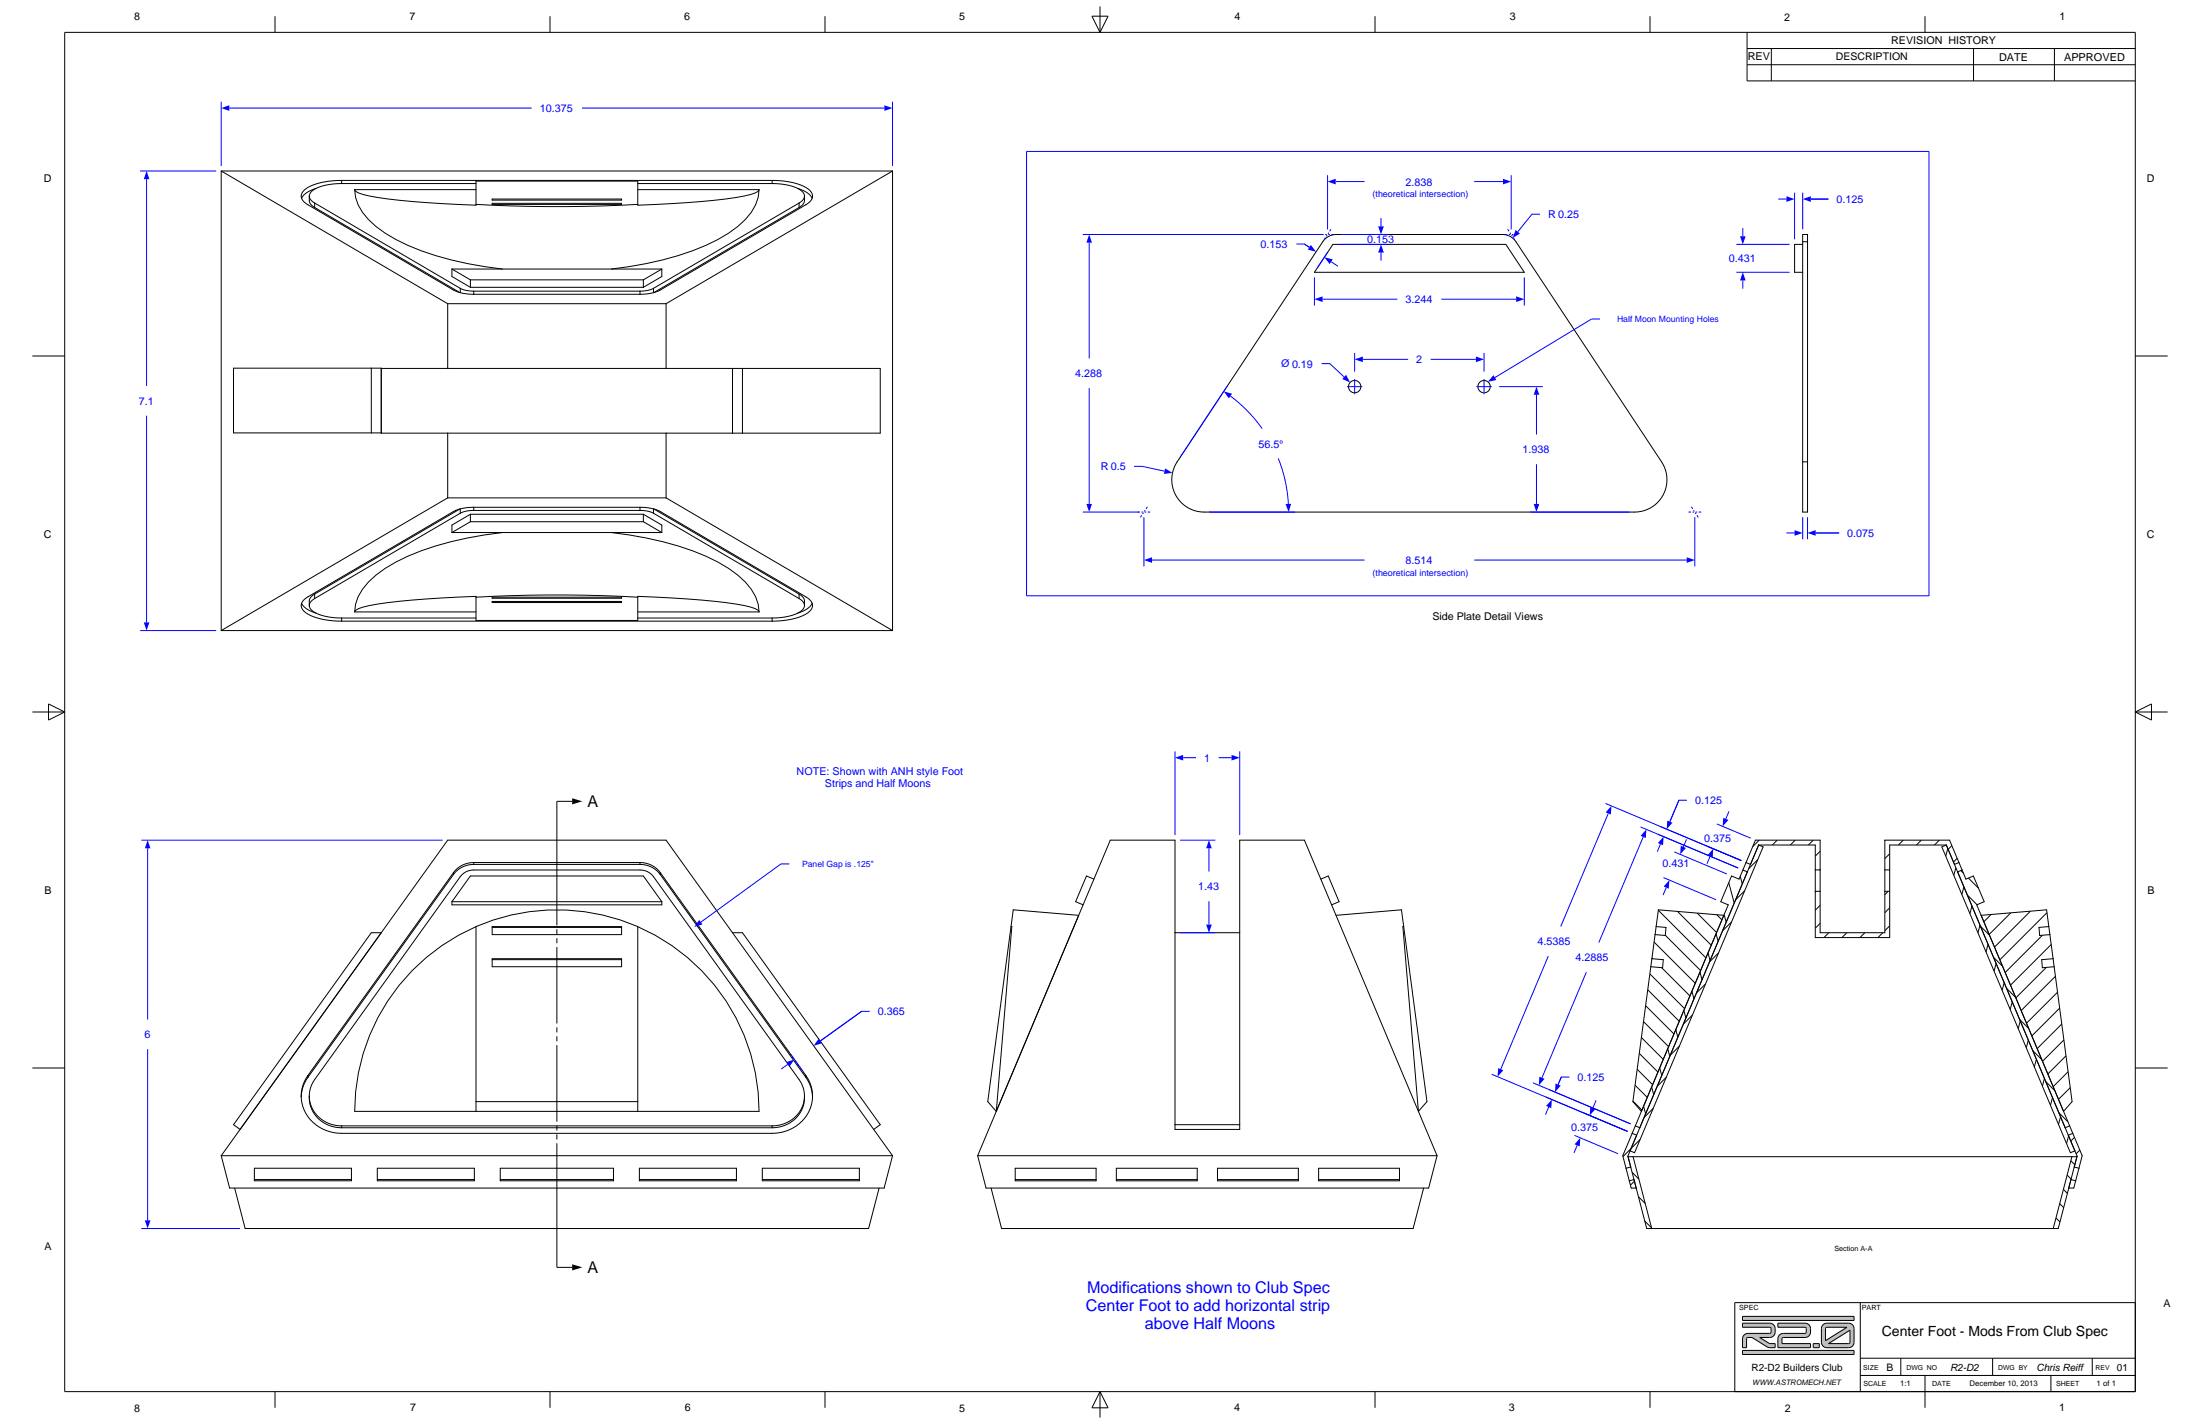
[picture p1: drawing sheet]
<svg xmlns="http://www.w3.org/2000/svg" width="864mm" height="559mm" viewBox="0 0 864 559" stroke-linecap="round" stroke-linejoin="round" font-family="sans-serif">
<g fill="none" stroke="#000" stroke-width=".39">
<path d="M25.4 12.7h812.8v533.4h-812.8zM107.9 6.4v6.3M215.9 6.4v6.3M323.8 6.4v6.3M428.6 6.4h6.4l-3.2 6.3zM431.8 2.5v10.2M539.8 6.4v6.3M647.7 6.4v6.3M685.8 12.7v19.1h152.4M685.8 19h152.4M695.3 19v12.8M755.6 6.4v6.3"/>
<path d="M774.7 19v12.8M806.4 19v12.8M685.8 25.4h152.4M12.7 139.7h12.7M838.2 139.7h12.7M12.7 279.4h12.7M19 276.2l6.4 3.2-6.4 3.2zM838.2 279.4h12.7M838.2 279.4l6.3-3.2v6.4zM224.6 314.5h-6v48.6M186 338.5a9.8 9.8 0 0 0-8 3.9M186 339.2a9.8 9.8 0 0 0-8 3.9"/>
<path d="M186 338.5h65.2M186 339.2h65.2M186 338.5v.7M251.2 338.5a9.8 9.8 0 0 1 8 3.9M251.2 339.2a9.8 9.8 0 0 1 8 3.9M251.2 338.5v.7M177.4 353.8v1.3h82.4v-1.3M177.4 353.8h82.4M177.4 353.8l7.3-10h67.9l7.2 10M178 342.4l-57.1 79.6M178 343.1l-57.1 79.7M178 342.4v.7"/>
<path d="M259.2 342.4l57.1 79.6M259.2 343.1l57.1 79.7M259.2 342.4v.7M149.7 366h-3.9l-54.1 75.4 2.5 1.8M186.9 363.6a79.9 79.9 0 0 1 63.5 0M186.9 363.6a79.1 79.1 0 0 0-47.7 72.5h158.8a79.1 79.1 0 0 0-47.6-72.5M186.9 363.6v72.5M193.2 363.6h50.8v3.2h-50.8zM193.2 376.2h50.8v3.2h-50.8zM193.2 376.6h50.8M193.2 363.9h50.8M218.6 364.6v2"/>
<path d="M218.6 368.1v2M218.6 371.6v30M250.4 363.6v72.5M287.5 366h3.9l54.1 75.4-2.5 1.8M12.7 419.1h12.7M218.6 403.1v2M218.6 406.6v2M218.6 410.1v30M838.2 419.1h12.7M120.9 422a14.4 14.4 0 0 0 10.1 22.5l3.1 .2h169a14.8 14.8 0 0 0 14.7-20.2l-1.5-2.5M120.9 422.8l-1.9 3.6-.8 4.1M120.9 422v.8"/>
<path d="M121.4 430.1l.5-3.4 1.6-3.1 57.2-79.6a6.5 6.5 0 0 1 5.3-2.6h65.2a6.5 6.5 0 0 1 5.3 2.6l57.2 79.6 1.6 3.1 .5 3.4M121.4 430.1a12.2 12.2 0 0 0 12.7 11.7M121.4 430.1a12.2 12.2 0 0 0 12.7 12.5M186.9 432.3h63.5M315.8 430.1a12.2 12.2 0 0 1-12.7 11.7M315.8 430.1a12.2 12.2 0 0 1-12.7 12.5M316.3 422.8l1.9 3.6 .8 4.1M316.3 422v.8M86.8 453.5l88.9-123.8h85.8l88.9 123.8M86.8 453.5l3.3 12.7h257l3.3-12.7M86.8 453.5h263.6M99.9 458.4h38.1v5h-38.1z"/>
<path d="M134.1 441.8h169M134.1 442.6h169M134.1 441.8v.8M148.1 458.4h38.1v5h-38.1zM196.4 458.4h44.4v5h-44.4zM218.6 441.6v2M218.6 445.1v2M218.6 448.6v48.7h6M251 458.4h38.1v5h-38.1zM299.2 458.4h38.1v5h-38.1zM303.1 441.8v.8M92.1 466.2l4.1 15.9h244.8l4.1-15.9"/>
<path d="M99.9 462.9h38.1M148.1 462.9h38.1M196.4 462.9h44.4M251 462.9h38.1M299.2 462.9h38.1M730.2 511.2v34.9M838.2 511.2h-157.2v34.9M730.2 539.8h108M730.2 533h108M746.2 533v6.8M755.6 539.8v12.6M782.2 533v6.7"/>
<path d="M805.1 539.8v6.3M821.3 533v6.7M107.9 546.1v6.3M215.9 546.1v6.3M323.8 546.1v6.3M431.8 546.1v10.2M431.8 546.1l3.2 6.3h-6.4zM539.8 546.1v6.3M647.7 546.1v6.3"/>
</g>
<path d="M224.6 313.3l4 1.2-4 1.2zM224.6 496.1l4 1.2-4 1.2z" fill="#000"/>
<path d="M58 329.7l1.1 3.2h-2.2z" fill="#00f"/>
<path d="M58 332.9v67.2" fill="none" stroke="#00f" stroke-width=".39"/>
<path d="M56.9 478.9h2.2l-1.1 3.2z" fill="#00f"/>
<path d="M55.5 329.7h118.2M341.4 396.9h-3.2l-16.2 11.6M58 411.7v67.2M55.5 482.1h38.7" fill="none" stroke="#00f" stroke-width=".39"/>
<path d="M308.6 416.8l3.3-1-2 2.8z" fill="#00f"/>
<path d="M309.3 417.7l-2.6 1.8" fill="none" stroke="#00f" stroke-width=".39"/>
<path d="M321.4 407.6l1.2 1.8-3.2 1z" fill="#00f"/>
<path d="M338.2 396.9l-16.2 11.6M310.4 413.8l4.8 6.6" fill="none" stroke="#00f" stroke-width=".39"/>
<g fill="none" stroke="#000" stroke-width=".39">
<path d="M86.8 67.1v180.3M86.8 67.1l88.9 52.1M86.8 67.1h263.6M121.4 77l.5 1.4 1.6 1.3M121.4 77a3.7 3.7 0 0 0 2.1 4.4M123.5 79.7l57.2 33.4M123.5 79.7v1.7M124 73.9a8.5 8.5 0 0 0-5.6 3.9M134.1 72a19.1 19.1 0 0 0-11.8 3.2l-.7 .8-.2 1M134.1 70.8a23.8 23.8 0 0 0-14.7 3.8 3.1 3.1 0 0 0 .7 5.2l57.9 34 3.8 1.3 4.2 .4M134.1 72h52.8M134.1 70.8h169"/>
<path d="M134.1 70.8v1.2M139.2 74.4l.4 .7a22.6 22.6 0 0 0 8.7 2.4l13.5 1.6 25.1 1.4v-9.4h63.5v9.4a301.5 301.5 0 0 0 41.7-3.6l4.4-1.2 1.1-.6 .4-.7M139.2 74.4a17.1 17.1 0 0 0 5.4 11.7 61.7 61.7 0 0 0 26.4 14.2 148 148 0 0 0 26.2 5.3M139.2 74.4h47.7M193.2 79.8h50.8v.4h-50.8zM193.2 78.1h50.8v.4h-50.8zM250.4 74.4h47.6M250.4 72h52.7M298 74.4a17.1 17.1 0 0 1-5.4 11.7 61.7 61.7 0 0 1-26.4 14.2 148 148 0 0 1-26.2 5.3M303.1 72a19.1 19.1 0 0 1 11.8 3.2l.7 .8 .2 1M303.1 70.8a25.4 25.4 0 0 1 14.2 3.4 3.1 3.1 0 0 1 1.7 2.9 3.1 3.1 0 0 1-1.9 2.7l-57.9 34-3.1 1.2-4.9 .5M303.1 70.8v1.2"/>
<path d="M313.2 73.9a8.5 8.5 0 0 1 5.6 3.9M313.7 79.7l-57.2 33.4M313.7 79.7v1.7M315.8 77l-.5 1.4-1.6 1.3M315.8 77a3.7 3.7 0 0 1-2.1 4.4M350.4 67.1l-88.9 52.1M350.4 67.1v180.3M123.5 81.4l57 33.4M186.9 80.2a576.5 576.5 0 0 0 63.5 0M313.7 81.4l-57 33.4M175.7 119.2v25.4M175.7 119.2h85.8"/>
<path d="M177.4 105.6v2.9l7.3 4.2M177.4 105.6l7.3 4.2M177.4 105.6h82.4M180.7 113.1l2.5 .9 2.8 .3M180.7 113.1v1.8M184.7 109.8v2.9M184.7 112.7h67.9M184.7 109.8h67.9M186 114.3h65.2M186 115.5h65.2M186 114.3v1.2M251.2 114.3v1.2"/>
<path d="M252.6 109.8v2.9M256.5 113.1l-2 .8-3.3 .4M256.5 113.1v1.8M259.8 105.6v2.9l-7.2 4.2M259.8 105.6l-7.2 4.2M261.5 119.2v25.4M145.8 144.5v25.4M149.7 144.6h195.8v25.4h-195.8v-25.5h-58v25.4h58M287.5 144.6v25.4M291.4 144.6v25.4M175.7 170v25.4M261.5 170v25.4"/>
<path d="M175.7 195.4h85.8M175.7 195.4l-88.9 52M180.5 199.7l-57 33.4M180.7 199.7v1.7M186 199.1l-4.2 .3-3.8 1.3-57.1 33.5a3.4 3.4 0 0 0-2 5.2 20 20 0 0 0 13.7 4.3l1.5 .1M186 199.1h65.2M186 199.1v1.2M251.2 199.1l4.9 .5 3.1 1.1 57.1 33.5a3.4 3.4 0 0 1 2.1 5.1 18.2 18.2 0 0 1-12.4 4.3l-2.9 .2M251.2 199.1v1.2M256.5 199.7v1.7M256.7 199.7l57 33.4M261.5 195.4l88.9 52"/>
<path d="M177.4 209h82.4M180.7 201.4l-57.2 33.5M184.7 201.8h67.9M184.7 201.8l-7.3 4.2v3M184.7 201.8v2.9M184.7 204.7l-7.3 4.3M184.7 204.7h67.9M186 200.3l-2.8 .2-2.5 .9M186 200.3h65.2M197.2 209a122.9 122.9 0 0 0-41.8 11.6 33.9 33.9 0 0 0-14.8 13.6l-1 2.9-.4 3M240 209a122.9 122.9 0 0 1 41.8 11.6 33.9 33.9 0 0 1 14.8 13.6l1 2.9 .4 3M251.2 200.3l2.8 .2 2.5 .9"/>
<path d="M252.6 201.8l7.2 4.2v3M252.6 204.7l7.2 4.3M252.6 201.8v2.9M256.5 201.4l57.2 33.5M118.4 236.7a8.5 8.5 0 0 0 5.6 3.9M121.4 237.6a4.7 4.7 0 0 0 3.7 3.5 25.9 25.9 0 0 0 9 1.4M123.5 234.9l-1.6 1.3-.5 1.4M123.5 233.1l-1.6 1.3a3.7 3.7 0 0 0-.5 3.2M123.5 233.1v1.8M186.9 234.3a576.5 576.5 0 0 1 63.5 0M193.2 234.3h50.8v.5h-50.8zM193.2 236h50.8v.4h-50.8z"/>
<path d="M313.7 234.9l1.6 1.3 .5 1.4M313.7 233.1l1.6 1.3a3.7 3.7 0 0 1 .5 3.2M313.7 233.1v1.8M315.8 237.6a4.7 4.7 0 0 1-3.7 3.5 25.9 25.9 0 0 1-9 1.4M318.8 236.7a8.5 8.5 0 0 1-5.6 3.9M86.8 247.4h263.6M134.1 242.5h52.8M134.1 243.8h169M134.1 242.5v1.3M139.2 240.1l.4-.6a22.6 22.6 0 0 1 8.7-2.5l13.5-1.5 25.1-1.5v9.5h63.5v-9.5a301.6 301.6 0 0 1 41.7 3.6l4.4 1.3 1.1 .6 .4 .6M139.2 240.1h47.7M250.4 240.1h47.6"/>
<path d="M250.4 242.5h52.7M303.1 242.5v1.3"/>
</g>
<path d="M86.8 42.4l3.2-1.1v2.2z" fill="#00f"/>
<path d="M90 42.4h118.7" fill="none" stroke="#00f" stroke-width=".39"/>
<path d="M347.2 41.3l3.2 1.1-3.2 1.1z" fill="#00f"/>
<path d="M86.8 39.9v25.2M350.4 39.9v25.2M228.5 42.4h118.7" fill="none" stroke="#00f" stroke-width=".39"/>
<path d="M57.5 67.1l1.1 3.2h-2.2z" fill="#00f"/>
<path d="M57.5 70.3v81.2" fill="none" stroke="#00f" stroke-width=".39"/>
<path d="M56.4 244.2h2.2l-1.1 3.2z" fill="#00f"/>
<path d="M55 67.1h29.8M57.5 163.1v81.1M55 247.4h29.8" fill="none" stroke="#00f" stroke-width=".39"/>
<g fill="none" stroke="#000" stroke-width=".39">
<path d="M423.4 359.2l-25.7-2.2-.8 6.6M429.4 345l-2.9-1.2-4.3 10 3 1.3M518.5 345l2.9-1.2 4.2 10-2.9 1.3M524.4 359.2l25.7-2.2 10 75.3-3.3 3.8-6.1-72.5h.3M396.9 363.6h.3l-6.1 72.5-3.4-3.8zM461.2 366h25.4M383.8 453.5l52-123.8h25.4v113.5h25.4v-113.5h25.4l52.1 123.8M383.8 453.5h180.3M383.8 453.5l3.3 12.7h173.7l3.3-12.7M398.5 458.4h31.8v5h-31.8zM438.2 458.4h31.8v5h-31.8zM461.2 441.4h25.4"/>
<path d="M477.9 458.4h31.8v5h-31.8zM517.6 458.4h31.8v5h-31.8zM389 466.2l4.2 15.9h161.5l4.1-15.9M398.5 462.9h31.8M438.2 462.9h31.8M477.9 462.9h31.8M517.6 462.9h31.8"/>
</g>
<path d="M461.2 297.3l3.2-1.1v2.2z" fill="#00f"/>
<path d="M464.4 297.3h5.1" fill="none" stroke="#00f" stroke-width=".39"/>
<path d="M483.4 296.2l3.2 1.1-3.2 1.1z" fill="#00f"/>
<path d="M461.2 294.8v32.9M478.4 297.3h5M486.6 294.8v32.9" fill="none" stroke="#00f" stroke-width=".39"/>
<path d="M474.6 329.7l1.1 3.2h-2.2z" fill="#00f"/>
<path d="M474.6 332.9v9.1" fill="none" stroke="#00f" stroke-width=".39"/>
<path d="M473.5 362.8h2.2l-1.1 3.2z" fill="#00f"/>
<path d="M463.2 329.7h13.9M474.6 353.7v9.1M463.2 366h13.9" fill="none" stroke="#00f" stroke-width=".39"/>
<g fill="none" stroke="#000" stroke-width=".39">
<path d="M685.4 338.5l1.7 .7M690 337.3l-3.6 3.6M690.3 331.6h22.3v36.3h29.2v-36.3h22.2M690.3 331.6l-4.4 10.5M690.3 331.6l1.8 .7-50.5 120.1-1.7-.8M690.6 329.7l-2.6 2.5M697.6 329.7l-1.9 1.9M704.7 329.7l-1.9 1.9M711.8 329.7l-1.9 1.9M714.5 334.1l-1.9 1.9M740.1 329.7l-.2 .2M741.8 335l-1.9 1.9"/>
<path d="M747.1 329.7l-1.9 1.9M754.2 329.7l-1.9 1.9M761.3 329.7l-1.9 1.9M764 331.6l46.7 111M764 331.6l-1.7 .7 50.4 120.1 1.8-.8M764.6 333l-.8 3M766.2 331.8l-1.5 1.5M768.3 336.8l-1.5 1.5M769 338.5l-1.8 .7M651 357.2l18.7 18.7M658.5 357.7l13.2 13.2M666.2 358.3l7.6 7.6"/>
<path d="M673.9 359l2 2M676.7 359.2l-25.7-2.2-10 75.3 3.3 3.8M676.8 358.9l.8 3M678.6 346.4l2.2 8M683.1 343.9l.8 3M684.2 341.4l1.7 .7M684.9 349.5l-3.6 3.6M685.9 342.1l-46.9 111.6 7.4 28.4h161.6l7.3-28.4-4.6-11.1M712.6 341.4h1.9M712.6 349.8h1.9M712.9 349.8l-.3 .3M714.5 341.1l-.3 .3"/>
<path d="M714.5 355.3l-1.9 1.9M739.9 341.4h1.9M739.9 349.8h1.9M741.2 349.8l-1.3 1.3M741.8 356.2l-1.9 2M767.8 340.5l-.8 3M769.7 341.6l1 1M770.2 341.4l-1.8 .7M770.9 348l-.8 3M772.3 351.2l3.8 3.8M772.7 344.6l4 3.9M774.1 355.5l-.8 3"/>
<path d="M777.7 359.2l25.7-2.2 2.9 22.4M781.6 358.9l-2.9 2.8M789.3 358.2l-8.5 8.5M797 357.6l-14.1 14.1M803.5 358.1l-18.5 18.5M648.4 376.2l4.5 .4-.3 3.2-4.6-.4M648.5 375.9l.3 .3M649.3 369.7l16.2 16.1M650.1 363.6l3.9 .3-.3 3.2-4-.3M650.1 363.4l.2 .2M652.3 379.7l11.1 11.1M653.7 367l13.9 13.9"/>
<path d="M670.5 373.9l.8 3M673.6 366.4l.8 3M674.6 373.9l-3.5 3.6M679.7 361.7l-3.5 3.6M714.5 362.3l-1.9 1.9M717.9 366l-1.9 1.9M724.9 366l-1.9 1.9M732 366l-1.9 1.9M739.1 366l-1.9 1.9M741.8 363.3l-1.9 1.9M777.2 363l-.8 3.1M777.4 363.4l3.6 3.6"/>
<path d="M780.4 370.6l-.8 3M782.5 375.6l3.6 3.6M783.6 378.1l-.8 3M801.7 367l-14.6 14.6M803.3 379.6l-12 12M804.3 363.6l-3.9 .3 .3 3.2 4-.3M805.2 370.6l-16 16M805.9 376.2l-4.4 .4 .2 3.2 4.6-.4M806.3 379.4l7.1 52.9-3.4 3.8M646 394.7l11.1 11.1M646.8 388.4l12.4 12.4M647.6 382.2l13.7 13.6"/>
<path d="M661 396.5l.8 3M664.2 389l.8 3M664.4 398.3l-3.6 3.6M667.3 381.5l.8 3M669.5 386.1l-3.6 3.6M786.7 385.6l-.8 3M787.7 387.8l3.5 3.6M789.9 393.1l-.8 3M806.8 383.1l-13.4 13.5M807.7 389.4l-12.2 12.1M808.5 395.6l-10.9 10.9M642.7 419.6l6 6.1"/>
<path d="M643.5 413.4l7.3 7.3M644.3 407.1l8.6 8.6M645.2 400.9l9.8 9.8M651.5 419.1l.8 3M654.7 411.5l.8 3M657.8 404l.8 3M659.2 410.5l-3.5 3.6M792.8 400l3.6 3.6M793.1 400.6l-.9 3M796.2 408.2l-.8 3M797.9 412.2l3.6 3.6M799.4 415.7l-.8 3"/>
<path d="M809.3 401.8l-9.6 9.7M810.2 408.1l-8.4 8.4M811 414.3l-7.1 7.1M641 432.1l3.5 3.5M641.8 425.9l4.8 4.7M645.2 434.1l.8 3M648.3 426.6l.8 3M649 434.9l-3.6 3.6M654.1 422.7l-3.6 3.6M802.5 423.2l-.8 3M803.1 424.4l3.5 3.6M805.7 430.7l-.8 3"/>
<path d="M808.2 436.6l3.6 3.6M808.9 438.2l-.8 3M811.8 420.6l-5.8 5.8M812.7 426.8l-4.6 4.6M639.1 453.9h176.2M640.1 457.9v.1M640.1 458l-1.8 .4M640.7 444.7l1.8 .8M641 453.9l7.4 28.2M641.9 441.8l1.8 .8M642 441.6l.1 .3M643.8 447.1l-6.7 6.8"/>
<path d="M812 445.8l-.8 3M812.4 441.8l-1.7 .8M812.9 455.5l1.6 1.6M813.3 453.9l-7.3 28.2M813.7 444.7l-1.8 .8M814.2 458l1.9 .4M814.3 446.3l-1.4 1.5M816.4 451.3l-1.4 1.5M640.7 460.1l2.6 2.6M641.4 462.9l-1.8 .5M641.6 463.5l-1.6 1.6M642.3 466.2h-2l-3.3-12.7 41.4-98.4-2.9-1.3 4.2-10 3 1.2 6.4-15.3h25.4v36.3h25.4v-36.3h25.4l6.4 15.3 2.9-1.2 4.3 10-2.9 1.3 41.4 98.4-3.3 12.7h-2"/>
<path d="M643.2 469.6l2.6 2.7M645.7 479.2l2.6 2.6M807.1 477.9l1.5 1.6M808.5 472.3l1.6 1.6M810 466.7l1.5 1.6M811.4 461.1l1.6 1.6M813 462.9l1.8 .5"/>
</g>
<path d="M655.3 345.4l-.2 3.3-2-.8z" fill="#00f"/>
<path d="M654.1 348.3l-1.3 3" fill="none" stroke="#00f" stroke-width=".39"/>
<path d="M659.8 331.9l2 .8-2.2 2.6z" fill="#00f"/>
<path d="M662.2 314h-3.2l-3.5 8.4M657.2 334.3l20.7 8.7M662 329.4l-1.2 2.9M653 344.4l20.6 8.7" fill="none" stroke="#00f" stroke-width=".39"/>
<path d="M654.5 322l2 .9-2.2 2.5z" fill="#00f"/>
<path d="M659 314l-3.5 8.4" fill="none" stroke="#00f" stroke-width=".39"/>
<path d="M653 328.3l-.2 3.4-2-.9z" fill="#00f"/>
<path d="M650.7 327.3l31.6 13.3M651.8 331.3l-1.2 2.9M652 324.4l31.5 13.3M616 422.7h-3.1l-1.3 2.9" fill="none" stroke="#00f" stroke-width=".39"/>
<path d="M610.6 425.2l2.1 .8-2.3 2.5z" fill="#00f"/>
<path d="M612.9 422.7l-1.3 2.9" fill="none" stroke="#00f" stroke-width=".39"/>
<path d="M609.2 431.5l-.3 3.4-2-.9z" fill="#00f"/>
<path d="M606.9 430.5l32 13.5M607.9 434.4l-1.2 3M608.1 427.6l32 13.4" fill="none" stroke="#00f" stroke-width=".39"/>
<path d="M588.1 419.1l2 .9-2.2 2.5z" fill="#00f"/>
<path d="M607.8 375.2l-18.7 44.4" fill="none" stroke="#00f" stroke-width=".39"/>
<path d="M632.6 316.3l-.3 3.3-2-.8z" fill="#00f"/>
<path d="M630.3 315.3l53.2 22.4M631.3 319.2l-18.6 44.4M585.6 421.6l53.3 22.4" fill="none" stroke="#00f" stroke-width=".39"/>
<path d="M646.3 325.5l-.2 3.3-2.1-.8z" fill="#00f"/>
<path d="M645 328.4l-17.4 41.5" fill="none" stroke="#00f" stroke-width=".39"/>
<path d="M604.3 422.5l2 .9-2.2 2.5z" fill="#00f"/>
<path d="M644 324.5l38.3 16.1M622.7 381.5l-17.4 41.4M601.7 424.9l38.4 16.1" fill="none" stroke="#00f" stroke-width=".39"/>
<path d="M672.5 333.1l-.2 3.3-2-.8z" fill="#00f"/>
<path d="M671.3 336l-1.2 3" fill="none" stroke="#00f" stroke-width=".39"/>
<path d="M676.5 320.9l2 .9-2.3 2.5z" fill="#00f"/>
<path d="M678.7 318.4l-1.2 2.9M670.2 332.1l13.3 5.6M673.9 323.3l13.3 5.6" fill="none" stroke="#00f" stroke-width=".39"/>
<path d="M624.3 434.4l2 .8-2.3 2.5z" fill="#00f"/>
<path d="M626.5 431.8l-1.2 3" fill="none" stroke="#00f" stroke-width=".39"/>
<path d="M620.3 446.5l-.2 3.4-2-.9z" fill="#00f"/>
<g fill="none" stroke="#00f" stroke-width=".39">
<path d="M518.6 92h1M520.2 92h.6M520.3 93.3l-.6 .8M521 92.3l-.4 .5M521.4 92h.6M521.6 91.3l-.3 .5M522.5 89.9l-.5 .9M522.6 92h1M590.7 92h1M591.8 89.9l.6 .9M592.3 92h.6M592.7 91.3l.3 .5"/>
<path d="M593.4 92.3l.3 .5M593.5 92h.6M594 93.3l.6 .8M594.7 92h1M450.4 198.9l-.5 .8M663.9 198.9l.6 .8M446.5 200.9h1M448.1 200.9h.6M448.2 202.2l-.5 .8M448.9 201.2l-.4 .5M449.3 200.9h.6M449.5 200.2l-.3 .5"/>
<path d="M450.5 200.9h1M662.8 200.9h1M664.4 200.9h.6M664.8 200.2l.3 .5M665.5 201.2l.3 .5M665.6 200.9h.6M666.1 202.2l.6 .8M666.8 200.9h1M621.7 436.8l17.2 7.2M618 445.5l17.2 7.2M619.1 449.5l-1.2 2.9"/>
</g>
<g fill="none" stroke="#000" stroke-width=".39">
<path d="M520 94a6.3 6.3 0 0 1 4.5-2h65.3a6.3 6.3 0 0 1 5.3 2.9l57.1 86.3a12.7 12.7 0 0 1-10.5 19.7h-169a12.7 12.7 0 0 1-10.6-19.7zM523.2 95.9h67.9l7.3 11h-82.4z"/>
<circle cx="531.8" cy="151.7" r="2.41"/>
<circle cx="582.6" cy="151.7" r="2.41"/>
</g>
<path d="M521.1 71.3l3.2-1.1v2.2z" fill="#00f"/>
<path d="M524.3 71.3h11.3" fill="none" stroke="#00f" stroke-width=".39"/>
<path d="M590 70.2l3.2 1.1-3.2 1.1z" fill="#00f"/>
<path d="M521.1 68.8v21.2M578.7 71.3h11.3M593.2 68.8v21.2" fill="none" stroke="#00f" stroke-width=".39"/>
<path d="M449 219.8l3.2-1.1v2.2z" fill="#00f"/>
<path d="M452.2 219.8h83.4" fill="none" stroke="#00f" stroke-width=".39"/>
<path d="M662.1 218.7l3.2 1.1-3.2 1.1z" fill="#00f"/>
<path d="M449 202.9v19.4M578.7 219.8h83.4M665.3 202.9v19.4" fill="none" stroke="#00f" stroke-width=".39"/>
<path d="M427.6 92l1.1 3.2h-2.2z" fill="#00f"/>
<path d="M427.6 95.2v45.5" fill="none" stroke="#00f" stroke-width=".39"/>
<path d="M426.5 197.7h2.2l-1.1 3.2z" fill="#00f"/>
<path d="M425.1 92h94M427.6 152.3v45.4M425.1 200.9h21.9" fill="none" stroke="#00f" stroke-width=".39"/>
<path d="M457.4 183.8l2.9 1.8-3.4 .4z" fill="#00f"/>
<path d="M445.2 183h3.1l8.8 1.9" fill="none" stroke="#00f" stroke-width=".39"/>
<path d="M594.9 90.3l1.8 1.3-2.9 1.8z" fill="#00f"/>
<path d="M604.5 84.1h-3.1l-5.6 6.8M528.8 151.7h6M531.8 148.7v6M579.6 151.7h6M582.6 148.7v6" fill="none" stroke="#00f" stroke-width=".39"/>
<path d="M603.1 151.7l1.1 3.2h-2.2z" fill="#00f"/>
<path d="M603.1 154.9v15.6" fill="none" stroke="#00f" stroke-width=".39"/>
<path d="M602 197.7h2.2l-1.1 3.2z" fill="#00f"/>
<path d="M588.5 151.7h17.1M603.1 182.2v15.5M600.6 200.9h39.1" fill="none" stroke="#00f" stroke-width=".39"/>
<path d="M531.8 141l3.2-1.1v2.2z" fill="#00f"/>
<path d="M535 141h17.8" fill="none" stroke="#00f" stroke-width=".39"/>
<path d="M579.4 139.9l3.2 1.1-3.2 1.1z" fill="#00f"/>
<path d="M531.8 138.5v7.3M582.6 138.5v7.3M561.6 141h17.8" fill="none" stroke="#00f" stroke-width=".39"/>
<path d="M516 117.4l3.2-1.1v2.2z" fill="#00f"/>
<path d="M519.2 117.4h29.3" fill="none" stroke="#00f" stroke-width=".39"/>
<path d="M595.2 116.3l3.2 1.1-3.2 1.1z" fill="#00f"/>
<path d="M516 108.9v11M565.8 117.4h29.4M598.4 108.9v11" fill="none" stroke="#00f" stroke-width=".39"/>
<path d="M480.4 153.6l3.2 .9-1.2 1.8z" fill="#00f"/>
<path d="M483 155.4l7 6.2 5.5 6.6" fill="none" stroke="#00f" stroke-width=".39"/>
<path d="M504.6 197.8l2.2-.1-1 3.2z" fill="#00f"/>
<path d="M508.9 95.8h3.1l2 1.2M481.8 151.5l-18.6 28.1M501.8 179.9a56.7 56.7 0 0 1 3.9 17.8M474.7 200.9h33.6" fill="none" stroke="#00f" stroke-width=".39"/>
<path d="M519.9 100.9l3.3 .9-1.3 1.8z" fill="#00f"/>
<path d="M522.5 102.7l2.7 1.8" fill="none" stroke="#00f" stroke-width=".39"/>
<path d="M514.6 96.1l2 2.7-3.2-.8z" fill="#00f"/>
<path d="M512 95.8l2 1.2M521.3 98.9l-4.2 6.3" fill="none" stroke="#00f" stroke-width=".39"/>
<path d="M542.1 95.9l1.1 3.2h-2.2z" fill="#00f"/>
<path d="M542.1 99.1v3.2" fill="none" stroke="#00f" stroke-width=".39"/>
<path d="M541 88.8h2.2l-1.1 3.2z" fill="#00f"/>
<path d="M525.2 95.9h19.4M526.5 92h18.1M542.1 85.6v3.2" fill="none" stroke="#00f" stroke-width=".39"/>
<path d="M528.4 147.1l1.6 3-3.1-1.4z" fill="#00f"/>
<path d="M518.8 142.7h3.2l5.6 5.2" fill="none" stroke="#00f" stroke-width=".39"/>
<path d="M707.6 92h1.9v108.9h-1.9zM707.6 95.9h-3.1v11h3.1M707.6 94.9h1.9M707.6 181.2h1.9" fill="none" stroke="#000" stroke-width=".39"/>
<path d="M684.1 106.9l1.1 3.2h-2.2z" fill="#00f"/>
<path d="M684.1 110.1v3.2" fill="none" stroke="#00f" stroke-width=".39"/>
<path d="M683 92.7h2.2l-1.1 3.2z" fill="#00f"/>
<path d="M710.8 78.1h6.9M681.6 95.9h20.9M684.1 89.5v3.2M681.6 106.9h20.9" fill="none" stroke="#00f" stroke-width=".39"/>
<path d="M701.3 77l3.2 1.1-3.2 1.1z" fill="#00f"/>
<path d="M698.1 78.1h3.2" fill="none" stroke="#00f" stroke-width=".39"/>
<path d="M707.6 78.1l3.2-1.1v2.2z" fill="#00f"/>
<path d="M704.5 75.6v18.3M707.6 75.6v14.4M710.8 78.1h6.9M712.7 209.1h9.2" fill="none" stroke="#00f" stroke-width=".39"/>
<path d="M704.4 208l3.2 1.1-3.2 1.1z" fill="#00f"/>
<path d="M701.2 209.1h3.2" fill="none" stroke="#00f" stroke-width=".39"/>
<path d="M709.5 209.1l3.2-1.1v2.2z" fill="#00f"/>
<path d="M403 59.4h354.2v174.4h-354.2zM624.8 125.2h3.3M707.6 202.9v8.7M709.5 202.9v8.7M712.7 209.1h9.2" fill="none" stroke="#00f" stroke-width=".39"/>
<path d="M586.2 147.2l1.2 1.9-3.3 .7z" fill="#00f"/>
<path d="M624.8 125.2l-38.1 23.1M306.6 339h3.3" fill="none" stroke="#00f" stroke-width=".39"/>
<path d="M274.5 361l1.3 1.8-3.3 1z" fill="#00f"/>
<path d="M306.6 339l-31.6 23" fill="none" stroke="#00f" stroke-width=".39"/>
<path d="M684 516.6v1.6h43.8v-1.6zM684 529.9v1.6h43.8v-1.6zM684 519.2h10.7a2.14 2.14 0 0 1 2.1 2.2v1.3a2.14 2.14 0 0 1-2.1 2.1h-3.9l3.8 2.4 2.2 .1v1.6l-2.8-.2-6.2-3.9h-1.7l-.5 .4v3.7h-1.6v-3.5a2.14 2.14 0 0 1 2.1-2.2h8.7l.4-.4v-1.5l-.5-.5h-10.7zM715.5 520l1.6-.8h8.6a2.14 2.14 0 0 1 2.1 2.2v5.3a2.14 2.14 0 0 1-2.1 2.2h-8.6a2.14 2.14 0 0 1-2.1-2.2v-5.3zM716.7 521l-.1 5.1 8.4-5.3zM711.8 527.3h2.4v1.6h-2.4zM697.9 519.2v1.6h10.7l.4 .4v1.7l-.3 .3h-8.7a2.14 2.14 0 0 0-2.1 2.2v3.5h12.8v-1.6h-11.2v-2l.4-.4 8.7-.1a2.14 2.14 0 0 0 2.1-2.1v-1.3a2.14 2.14 0 0 0-2.1-2.2zM717.8 527.3l8.1-.1 .3-.5v-4.7z" fill-rule="evenodd" fill="#c0c0c0"/>
<path d="M684 519.2h10.7a2.14 2.14 0 0 1 2.1 2.2v1.3a2.14 2.14 0 0 1-2.1 2.1h-3.9l3.8 2.4 2.2 .1v1.6l-2.8-.2-6.2-3.9h-1.7l-.5 .4v3.7h-1.6v-3.5a2.14 2.14 0 0 1 2.1-2.2h8.7l.4-.4v-1.5l-.5-.5h-10.7zM684 516.6h43.8v1.6h-43.8zM697.9 519.2h10.7a2.14 2.14 0 0 1 2.1 2.2v1.3a2.14 2.14 0 0 1-2.1 2.1l-8.7 .1-.4 .4v2h11.2v1.6h-12.8v-3.5a2.14 2.14 0 0 1 2.1-2.2h8.7l.3-.3v-1.7l-.4-.4h-10.7zM684 529.9h43.8v1.6h-43.8zM711.8 527.3h2.4v1.6h-2.4zM715.5 520l1.6-.8h8.6a2.14 2.14 0 0 1 2.1 2.2v5.3a2.14 2.14 0 0 1-2.1 2.2h-8.6a2.14 2.14 0 0 1-2.1-2.2v-5.3zM716.8 521l8.2-.2-8.4 5.3zM717.8 527.3l8.4-5.3v4.7l-.3 .5z" fill="none" stroke="#000" stroke-width=".39"/>
<g font-size="6.4" fill="#00f">
<text x="426.7" y="507.4">Modifications shown to Club Spec</text>
<text x="426.2" y="514.5">Center Foot to add horizontal strip</text>
<text x="449.5" y="521.7">above Half Moons</text>
</g>
<g font-size="6.3">
<text x="230.6" y="316.7">A</text>
<text x="230.6" y="499.6">A</text>
</g>
<text font-size="5.5" x="738.7" y="524.1">Center Foot - Mods From Club Spec</text>
<g font-size="4.3">
<text x="686.1" y="23.7">REV</text>
<text x="784.7" y="23.8">DATE</text>
<text x="810.2" y="23.8">APPROVED</text>
</g>
<g font-size="4.2">
<text x="52.6" y="8">8</text>
<text x="160.7" y="8">7</text>
<text x="268.6" y="8">6</text>
<text x="376.5" y="7.8">5</text>
<text x="484.6" y="8">4</text>
<text x="592.6" y="8">3</text>
<text x="700.3" y="8.2">2</text>
<text x="808.4" y="7.8">1</text>
<text x="742.4" y="17.5">REVISION HISTORY</text>
<text x="17.2" y="71.4">D</text>
<text x="842.7" y="71.4">D</text>
<text x="17.2" y="211.1">C</text>
<text x="842.7" y="211.1">C</text>
<text x="562.3" y="243.3">Side Plate Detail Views</text>
<text x="17.5" y="350.8">B</text>
<text x="843" y="350.8">B</text>
<text x="17.5" y="490.5">A</text>
<text x="849.3" y="512.7">A</text>
<text x="52.6" y="554">8</text>
<text x="161.1" y="553.9">7</text>
<text x="268.8" y="553.9">6</text>
<text x="376.5" y="554.2">5</text>
<text x="484.5" y="553.9">4</text>
<text x="592.3" y="553.9">3</text>
<text x="700.6" y="554.2">2</text>
<text x="808.3" y="553.9">1</text>
</g>
<g font-size="4.2" fill="#00f">
<text x="211.9" y="44">10.375</text>
<text x="551.7" y="72.8">2.838</text>
<text x="720.9" y="79.7">0.125</text>
<text x="607.7" y="85.5">R 0.25</text>
<text x="536.6" y="95.6">0.153</text>
<text x="494.8" y="97.3">0.153</text>
<text x="678.7" y="103">0.431</text>
<text x="551.7" y="119">3.244</text>
<text x="555.9" y="142.6">2</text>
<text x="422.1" y="148.1">4.288</text>
<text x="502.9" y="144.1">Ø 0.19</text>
<text x="54.5" y="158.9">7.1</text>
<text x="494" y="175.6">56.5°</text>
<text x="597.7" y="177.9">1.938</text>
<text x="432.1" y="184.4">R 0.5</text>
<text x="725.1" y="210.7">0.075</text>
<text x="551.7" y="221.4">8.514</text>
<text x="472.7" y="298.9">1</text>
<text x="312.7" y="304">NOTE: Shown with ANH style Foot</text>
<text x="323.8" y="308.8">Strips and Half Moons</text>
<text x="665.4" y="315.6">0.125</text>
<text x="668.9" y="330.3">0.375</text>
<text x="652.6" y="340.3">0.431</text>
<text x="470.3" y="349.4">1.43</text>
<text x="603.5" y="371">4.5385</text>
<text x="618.5" y="377.3">4.2885</text>
<text x="344.6" y="398.5">0.365</text>
<text x="56.7" y="407.5">6</text>
<text x="619.2" y="424.2">0.125</text>
<text x="616.7" y="443.7">0.375</text>
</g>
<g font-size="4.1">
<text x="720.6" y="23.7">DESCRIPTION</text>
<text x="740.5" y="538.1">B</text>
</g>
<g font-size="3.9">
<text x="687.6" y="538">R2-D2 Builders Club</text>
<text x="765.5" y="538">R2-D2</text>
<text x="799.5" y="538">Chris Reiff</text>
<text x="830.9" y="538">01</text>
</g>
<g font-size="3.5" fill="#00f">
<text x="538.8" y="77.4">(theoretical intersection)</text>
<text x="538.8" y="225.9">(theoretical intersection)</text>
</g>
<g font-size="3.4" fill="#00f">
<text x="634.8" y="126.5">Half Moon Mounting Holes</text>
<text x="314.9" y="340.3">Panel Gap is .125&quot;</text>
</g>
<g font-size="3.1">
<text x="745.9" y="544">1:1</text>
<text x="773.2" y="544">December 10, 2013</text>
<text x="823" y="544">1 of 1</text>
</g>
<text font-size="3" x="687.8" y="543.6">WWW.ASTROMECH.NET</text>
<g font-size="2.8">
<text x="720.1" y="490.9">Section A-A</text>
<text x="682.7" y="514.2">SPEC</text>
<text x="730.9" y="514.2">PART</text>
<text x="731.5" y="543.9">SCALE</text>
<text x="758.4" y="543.9">DATE</text>
<text x="807.1" y="543.9">SHEET</text>
</g>
<g font-size="2.7">
<text x="731.4" y="537.5">SIZE</text>
<text x="748.4" y="537.5">DWG NO</text>
<text x="784.4" y="537.5">DWG BY</text>
<text x="822.6" y="537.5">REV</text>
</g>
</svg>
